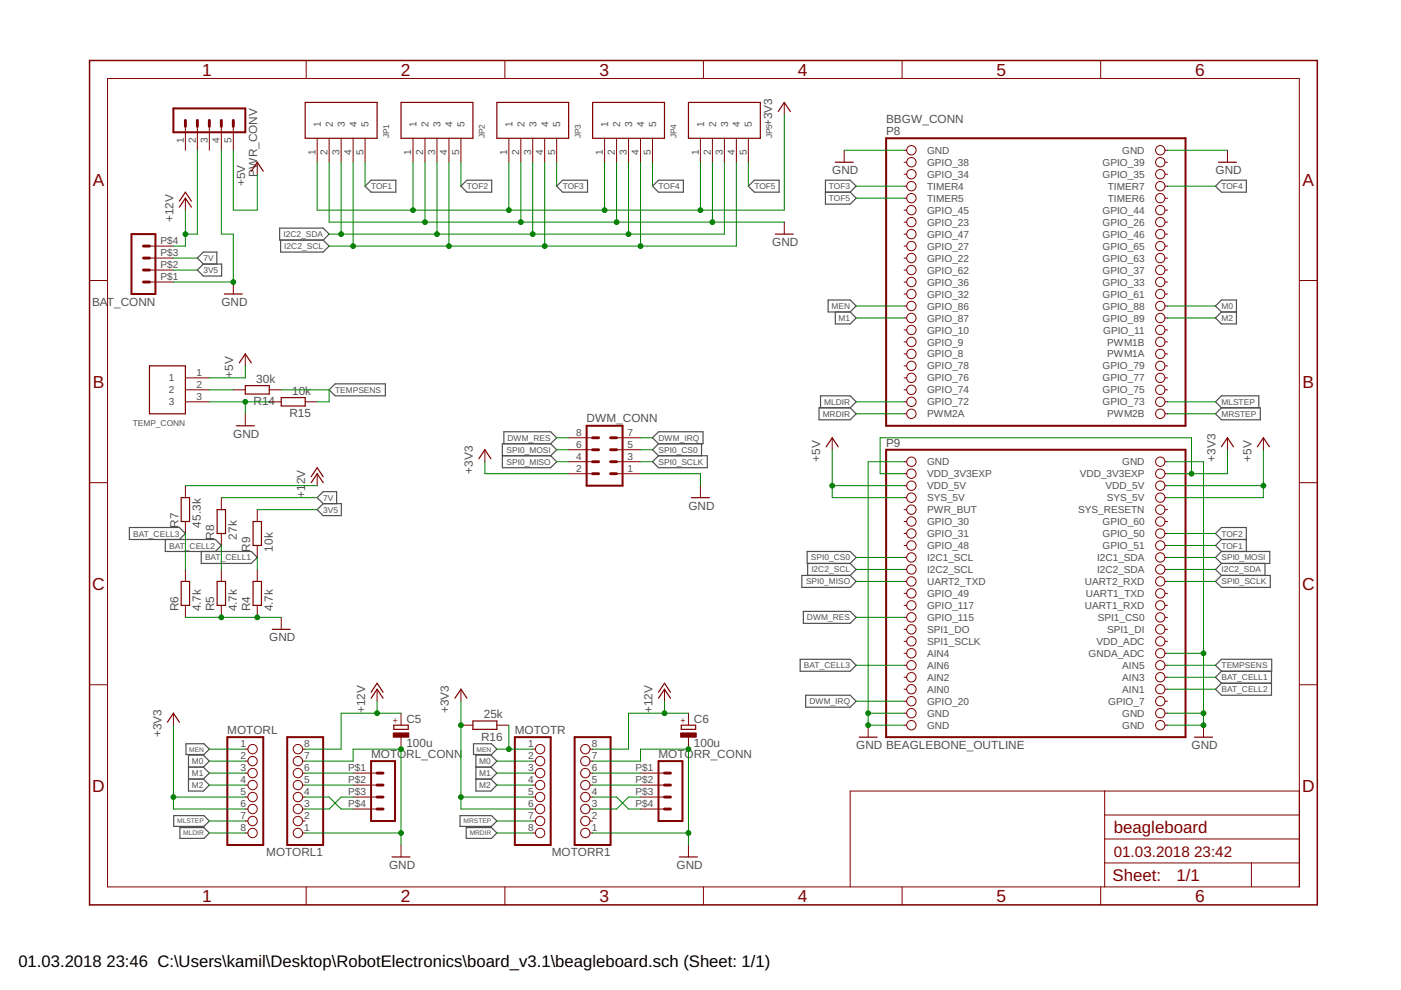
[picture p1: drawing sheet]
<svg xmlns="http://www.w3.org/2000/svg" width="297mm" height="210mm" viewBox="0 0 297 210" stroke-linecap="round" stroke-linejoin="round" font-family="sans-serif">
<g fill="none" stroke="#505050" stroke-width=".25">
<path d="M77.4 39.5l1.3-1.3h5.2v2.5h-5.2zM99 38.2h5.2v2.5h-5.2l-1.3-1.2zM119.3 38.2h5.3v2.5h-5.3l-1.3-1.2zM139.6 38.2h5.3v2.5h-5.3l-1.3-1.2zM159.9 38.2h5.3v2.5h-5.3l-1.2-1.2zM175 38.2h5.3l1.2 1.3-1.2 1.2 1.2 1.3-1.2 1.3h-5.3zM259 38.2h5.2v2.5h-5.2l-1.3-1.2zM41.8 57.3l1.3-1.3h3.9v2.5h-3.9zM43.1 56l-1.3-1.3 1.3-1.3h2.9v2.6M59.3 48.4h9.2l1.3 1.2-1.3 1.3h-9.2zM59.5 50.9v2.5h9l1.3-1.2-1.3-1.3M175 40.7h5.3"/>
<path d="M175.6 63.6h4.7l1.2 1.3-1.2 1.2h-4.7zM177.1 66.1v2.6h3.2l1.2-1.3-1.2-1.3M257.7 64.9l1.3-1.3h3.1v5.1h-3.1l-1.3-1.3 1.3-1.3zM259 66.1h3.1M69.8 82.7l1.3-1.3h10.6v2.5h-10.6zM106.5 96.6h10.3M106.8 94.1v-2.6h10l1.2 1.3-1.2 1.3M116.8 94.1h-10.3v5.1h10.3l1.2-1.3-1.2-1.3M116.8 94.1l1.2 1.3-1.2 1.2M138.3 97.9l1.3-1.3h10.4v2.6h-10.4zM138.3 92.8l1.3-1.3h9.5v2.6h-9.5zM139.6 94.1l-1.3 1.3 1.3 1.2"/>
<path d="M148.7 94.1v2.5M173.7 86.5h6.6l1.2 1.2-1.2 1.3h-6.6zM174 86.5v-2.6h6.3l1.2 1.3-1.2 1.3M259 86.5h8.2v2.5h-8.2l-1.3-1.3zM259 86.5l-1.3-1.3 1.3-1.3h7.9v2.6M35.1 114.4v2.5h18.2l1.2 1.3-1.2 1.3h-10.6v-2.6M38 114.4l1.3-1.3-1.3-1.3h-10.6v2.6h18.3l1.2 1.3-1.2 1.2M67.2 108.1l1.3-1.3h3.9v2.5h-3.9zM68.5 106.8l-1.3-1.3 1.3-1.3h2.9v2.6M171.1 116.9h9.2l1.2 1.3-1.2 1.3h-9.2zM171.2 119.5v2.5M180.3 119.5l1.2 1.2-1.2 1.3"/>
<path d="M259 116.9h10.2v2.6h-10.2M259 114.4h5.2M259 119.5l-1.3 1.2 1.3 1.3M259 114.4l-1.3 1.3 1.3 1.2M259 114.4l-1.3-1.3 1.3-1.3h5.2v5.1M259 116.9l-1.3 1.3 1.3 1.3M268.2 119.5v2.5M169.7 139.8h10.6l1.2 1.3-1.2 1.2h-10.6zM170 122h10.3l1.2 1.3-1.2 1.2h-10.3zM170.3 129.6h10l1.2 1.3-1.2 1.3h-10zM259 122h10.3v2.5h-10.3l-1.3-1.2zM39.4 157.7h3.8l1.2 1.1-1.2 1.2h-3.8z"/>
<path d="M100.4 157.7h3.8l1.1 1.1-1.1 1.2h-3.8zM170.8 147.4h9.5l1.2 1.3-1.2 1.2h-9.5zM257.7 141.1l1.3-1.3h10.6v2.5h-10.6zM259 144.9h10.6M259 142.3l-1.3 1.3 1.3 1.3M269.6 142.3v5.1h-10.6l-1.3-1.3 1.3-1.2M36.8 172.9h6.4l1.2 1.2-1.2 1.1h-6.4zM38.1 175.5h5.1l1.2 1.1-1.2 1.2h-5.1zM40 162.6h3.1M40 165.2h3.1M43.1 162.6l1.3-1.2-1.3-1.3h-3.1v7.6h3.1l1.3-1.2-1.3-1.3M43.1 162.6l1.3 1.3-1.3 1.3"/>
<path d="M97.5 172.9h6.7l1.1 1.2-1.1 1.1h-6.7zM98.8 175.5h5.4l1.1 1.1-1.1 1.2h-5.4zM100.9 162.6h3.2M100.9 165.2h3.2M104.1 162.6l1.2-1.2-1.2-1.3h-3.2v7.6h3.2l1.2-1.2-1.2-1.3M104.1 162.6l1.2 1.3-1.2 1.3"/>
</g>
<g fill="none" stroke="#800000" stroke-width=".25">
<path d="M53.3 36.3l1.2-1.9 1.3 1.9M64.7 21.7h15.2v7.6h-15.2zM85 21.7h15.3v7.6h-15.3zM105.3 21.7h15.3v7.6h-15.3zM125.6 21.7h15.3v7.6h-15.3zM146 21.7h15.2v7.6h-15.2zM165 23.6l1.3-1.9 1.3 1.9M177.1 34.4h3.8M258.3 34.4h3.8M38 43.9l1.3-1.9 1.3 1.9M38 42.7l1.3-2 1.3 2M164.4 49.6h3.8"/>
<path d="M31.7 77.6h7.6v10.1h-7.6zM47.6 62.3h3.8M50.7 76.9l1.3-1.9 1.3 1.9M50.1 90.3h3.8M52 81.8h5.1v1.7h-5.1zM59.6 84.3h5.1v1.8h-5.1zM101.5 97.3l1.3-1.9 1.3 1.9M175.2 94.7l1.2-1.9 1.3 1.9M259 94.7l1.2-1.9 1.3 1.9M266.6 94.7l1.3-1.9 1.2 1.9M38.4 105.5h1.8v5.1h-1.8zM46 108.1h1.8v5h-1.8z"/>
<path d="M53.7 110.6h1.7v5.1h-1.7zM66 102.3l1.2-1.9 1.3 1.9M66 101.1l1.2-1.9 1.3 1.9M146.6 105.5h3.8M38.4 123.3h1.8v5.1h-1.8zM46 123.3h1.8v5.1h-1.8zM53.7 123.3h1.7v5.1h-1.7zM57.7 133.4h3.8M35.5 153.1l1.3-1.9 1.2 1.9M78.7 148l1.2-1.9 1.3 1.9M78.7 146.8l1.2-1.9 1.3 1.9M83.5 153.8h3.1v.8h-3.1z"/>
<path d="M96.5 148l1.2-1.9 1.3 1.9M100.3 152.9h5v1.7h-5zM139.6 148l1.3-1.9 1.3 1.9M139.6 146.8l1.3-1.9 1.3 1.9M144.4 153.8h3.1v.8h-3.1zM182.2 156.3h3.8M253.3 156.3h3.8M83.1 181.7h3.8M144.1 181.7h3.8"/>
</g>
<g fill="none" stroke="#800000" stroke-width=".21">
<path d="M22.8 16.6h252.7v171.4h-252.7zM64.9 12.8v3.8M107 12.8v3.8M149.1 12.8v3.8M191.3 12.8v3.8M233.4 12.8v3.8M39.3 26.8v5.1M41.8 26.8v5.1M44.4 26.8v5.1M46.9 26.8v5.1M49.5 26.8v5.1M54.5 34.4v2.5"/>
<path d="M67.2 29.3v5.1M69.8 29.3v5.1M72.3 29.3v5.1M74.9 29.3v5.1M77.4 29.3v5.1M87.6 29.3v5.1M90.1 29.3v5.1M92.6 29.3v5.1M95.2 29.3v5.1M97.7 29.3v5.1M107.9 29.3v5.1M110.4 29.3v5.1"/>
<path d="M112.9 29.3v5.1M115.5 29.3v5.1M118 29.3v5.1M128.2 29.3v5.1M130.7 29.3v5.1M133.3 29.3v5.1M135.8 29.3v5.1M138.3 29.3v5.1M148.5 29.3v5.1M151 29.3v5.1M153.6 29.3v5.1M156.1 29.3v5.1"/>
<path d="M158.7 29.3v5.1M166.3 21.7v2.6M179 31.9v2.5M191.7 31.9h.5M191.7 34.4h.5M191.7 36.9h.5M191.7 39.5h.5M247 31.9h.5M247 34.4h.5M247 36.9h.5M247 39.5h.5M260.2 31.9v2.5"/>
<path d="M19 59.5h3.8M31.7 52.2h5.1M31.7 54.7h5.1M31.7 57.3h5.1M31.7 59.8h5.1M39.3 42v2.6M49.5 59.8v2.5M166.3 47.1v2.5M191.7 42h.5M191.7 44.6h.5M191.7 47.1h.5M191.7 49.6h.5"/>
<path d="M191.7 52.2h.5M191.7 54.7h.5M191.7 57.3h.5M191.7 59.8h.5M247 42h.5M247 44.6h.5M247 47.1h.5M247 49.6h.5M247 52.2h.5M247 54.7h.5M247 57.3h.5M247 59.8h.5"/>
<path d="M275.5 59.5h3.8M52 75v2.6M191.7 62.3h.5M191.7 64.9h.5M191.7 67.4h.5M191.7 70h.5M191.7 72.5h.5M191.7 75h.5M191.7 77.6h.5M247 62.3h.5M247 64.9h.5M247 67.4h.5"/>
<path d="M247 70h.5M247 72.5h.5M247 75h.5M247 77.6h.5M39.3 80.1h5.1M39.3 82.7h5.1M39.3 85.2h5.1M49.5 82.7h2.5M52 87.7v2.6M57.1 82.7h2.5M57.1 85.2h2.5M64.7 85.2h2.5"/>
<path d="M102.8 95.4v2.5M120.6 97.9h5M120.6 95.4h5M120.6 92.8h5M130.7 97.9h5.1M130.7 95.4h5.1M130.7 92.8h5.1M176.4 92.8v2.6M191.7 97.9h.5M191.7 80.1h.5M191.7 82.7h.5M191.7 85.2h.5"/>
<path d="M191.7 87.7h.5M247 97.9h.5M247 80.1h.5M247 82.7h.5M247 85.2h.5M247 87.7h.5M260.2 92.8v2.6M267.9 92.8v2.6M19 102.3h3.8M39.3 103v2.5M39.3 110.6v2.5M46.9 105.5v2.6"/>
<path d="M46.9 113.1v2.6M54.5 108.1v2.5M54.5 115.7v2.5M67.2 100.4v2.6M120.6 100.4h5M130.7 100.4h5.1M148.5 103v2.5M191.7 100.4h.5M191.7 103h.5M191.7 105.5h.5M191.7 108.1h.5M191.7 110.6h.5"/>
<path d="M191.7 113.1h.5M191.7 115.7h.5M191.7 118.2h.5M247 100.4h.5M247 103h.5M247 105.5h.5M247 108.1h.5M247 110.6h.5M247 113.1h.5M247 115.7h.5M247 118.2h.5M275.5 102.3h3.8"/>
<path d="M39.3 120.7v2.6M39.3 128.4v2.5M46.9 120.7v2.6M46.9 128.4v2.5M54.5 120.7v2.6M54.5 128.4v2.5M59.6 130.9v2.5M191.7 120.7h.5M191.7 123.3h.5M191.7 125.8h.5M191.7 128.4h.5M191.7 130.9h.5"/>
<path d="M191.7 133.4h.5M191.7 136h.5M191.7 138.5h.5M247 120.7h.5M247 123.3h.5M247 125.8h.5M247 128.4h.5M247 130.9h.5M247 133.4h.5M247 136h.5M247 138.5h.5M19 145.2h3.8"/>
<path d="M36.8 151.2v2.6M52 158.8h.6M64.1 158.8h.6M79.9 146.1v2.6M85 151.2v2.6M85 156.3v2.5M97.7 153.8h2.6M97.7 146.1v2.6M105.3 153.8h2.6M112.9 158.8h.6M125.1 158.8h.5M140.9 146.1v2.6"/>
<path d="M146 151.2v2.6M146 156.3v2.5M184.1 153.8v2.5M191.7 141.1h.5M191.7 143.6h.5M191.7 146.1h.5M191.7 148.7h.5M191.7 151.2h.5M191.7 153.8h.5M247 141.1h.5M247 143.6h.5M247 146.1h.5"/>
<path d="M247 148.7h.5M247 151.2h.5M247 153.8h.5M255.2 153.8v2.5M275.5 145.2h3.8M52 163.9h.6M52 166.5h.6M52 169h.6M52 171.5h.6M52 176.6h.6M52 174.1h.6M52 161.4h.6"/>
<path d="M64.1 163.9h.6M64.1 166.5h.6M64.1 169h.6M64.1 171.5h.6M64.1 176.6h.6M64.1 174.1h.6M64.1 161.4h.6M74.9 163.9h5M74.9 166.5h5M74.9 169h5M74.9 171.5h5M85 179.2v2.5"/>
<path d="M112.9 163.9h.6M112.9 166.5h.6M112.9 169h.6M112.9 171.5h.6M112.9 176.6h.6M112.9 174.1h.6M112.9 161.4h.6M125.1 163.9h.5M125.1 166.5h.5M125.1 169h.5M125.1 171.5h.5M125.1 176.6h.5"/>
<path d="M125.1 174.1h.5M125.1 161.4h.5M135.8 163.9h5.1M135.8 166.5h5.1M135.8 169h5.1M135.8 171.5h5.1M146 179.2v2.5M234.2 167.7v20.3M234.2 177.9h41.3M234.2 172.8h41.3M275.5 167.7h-95.2v20.3M64.9 188v3.9"/>
<path d="M107 188v3.9M149.1 188v3.9M191.3 188v3.9M233.4 188v3.9M234.2 183h41.3M265.3 183v5"/>
<circle cx="193.2" cy="34.4" r=".99"/>
<circle cx="193.2" cy="31.9" r=".99"/>
<circle cx="193.2" cy="39.5" r=".99"/>
<circle cx="193.2" cy="36.9" r=".99"/>
<circle cx="246" cy="31.9" r=".99"/>
<circle cx="246" cy="36.9" r=".99"/>
<circle cx="246" cy="39.5" r=".99"/>
<circle cx="246" cy="34.4" r=".99"/>
<circle cx="193.2" cy="42" r=".99"/>
<circle cx="193.2" cy="49.6" r=".99"/>
<circle cx="193.2" cy="59.8" r=".99"/>
<circle cx="193.2" cy="44.6" r=".99"/>
<circle cx="193.2" cy="47.1" r=".99"/>
<circle cx="193.2" cy="52.2" r=".99"/>
<circle cx="193.2" cy="54.7" r=".99"/>
<circle cx="193.2" cy="57.3" r=".99"/>
<circle cx="246" cy="42" r=".99"/>
<circle cx="246" cy="52.2" r=".99"/>
<circle cx="246" cy="54.7" r=".99"/>
<circle cx="246" cy="49.6" r=".99"/>
<circle cx="246" cy="59.8" r=".99"/>
<circle cx="246" cy="44.6" r=".99"/>
<circle cx="246" cy="47.1" r=".99"/>
<circle cx="246" cy="57.3" r=".99"/>
<circle cx="193.2" cy="72.5" r=".99"/>
<circle cx="193.2" cy="64.9" r=".99"/>
<circle cx="193.2" cy="67.4" r=".99"/>
<circle cx="193.2" cy="70" r=".99"/>
<circle cx="193.2" cy="75" r=".99"/>
<circle cx="193.2" cy="77.6" r=".99"/>
<circle cx="193.2" cy="62.3" r=".99"/>
<circle cx="246" cy="70" r=".99"/>
<circle cx="246" cy="77.6" r=".99"/>
<circle cx="246" cy="67.4" r=".99"/>
<circle cx="246" cy="72.5" r=".99"/>
<circle cx="246" cy="75" r=".99"/>
<circle cx="246" cy="62.3" r=".99"/>
<circle cx="246" cy="64.9" r=".99"/>
<circle cx="193.2" cy="97.9" r=".99"/>
<circle cx="193.2" cy="87.7" r=".99"/>
<circle cx="193.2" cy="82.7" r=".99"/>
<circle cx="193.2" cy="85.2" r=".99"/>
<circle cx="193.2" cy="80.1" r=".99"/>
<circle cx="246" cy="97.9" r=".99"/>
<circle cx="246" cy="87.7" r=".99"/>
<circle cx="246" cy="80.1" r=".99"/>
<circle cx="246" cy="85.2" r=".99"/>
<circle cx="246" cy="82.7" r=".99"/>
<circle cx="193.2" cy="103" r=".99"/>
<circle cx="193.2" cy="110.6" r=".99"/>
<circle cx="193.2" cy="105.5" r=".99"/>
<circle cx="193.2" cy="108.1" r=".99"/>
<circle cx="193.2" cy="115.7" r=".99"/>
<circle cx="193.2" cy="118.2" r=".99"/>
<circle cx="193.2" cy="100.4" r=".99"/>
<circle cx="193.2" cy="113.1" r=".99"/>
<circle cx="246" cy="115.7" r=".99"/>
<circle cx="246" cy="100.4" r=".99"/>
<circle cx="246" cy="105.5" r=".99"/>
<circle cx="246" cy="110.6" r=".99"/>
<circle cx="246" cy="103" r=".99"/>
<circle cx="246" cy="108.1" r=".99"/>
<circle cx="246" cy="113.1" r=".99"/>
<circle cx="246" cy="118.2" r=".99"/>
<circle cx="193.2" cy="120.7" r=".99"/>
<circle cx="193.2" cy="125.8" r=".99"/>
<circle cx="193.2" cy="128.4" r=".99"/>
<circle cx="193.2" cy="123.3" r=".99"/>
<circle cx="193.2" cy="138.5" r=".99"/>
<circle cx="193.2" cy="130.9" r=".99"/>
<circle cx="193.2" cy="133.4" r=".99"/>
<circle cx="193.2" cy="136" r=".99"/>
<circle cx="246" cy="136" r=".99"/>
<circle cx="246" cy="120.7" r=".99"/>
<circle cx="246" cy="123.3" r=".99"/>
<circle cx="246" cy="130.9" r=".99"/>
<circle cx="246" cy="133.4" r=".99"/>
<circle cx="246" cy="125.8" r=".99"/>
<circle cx="246" cy="138.5" r=".99"/>
<circle cx="246" cy="128.4" r=".99"/>
<circle cx="53.6" cy="158.8" r=".99"/>
<circle cx="63.2" cy="158.8" r=".99"/>
<circle cx="114.5" cy="158.8" r=".99"/>
<circle cx="124.1" cy="158.8" r=".99"/>
<circle cx="193.2" cy="151.2" r=".99"/>
<circle cx="193.2" cy="143.6" r=".99"/>
<circle cx="193.2" cy="146.1" r=".99"/>
<circle cx="193.2" cy="153.8" r=".99"/>
<circle cx="193.2" cy="141.1" r=".99"/>
<circle cx="193.2" cy="148.7" r=".99"/>
<circle cx="246" cy="141.1" r=".99"/>
<circle cx="246" cy="143.6" r=".99"/>
<circle cx="246" cy="153.8" r=".99"/>
<circle cx="246" cy="146.1" r=".99"/>
<circle cx="246" cy="148.7" r=".99"/>
<circle cx="246" cy="151.2" r=".99"/>
<circle cx="53.6" cy="161.4" r=".99"/>
<circle cx="53.6" cy="163.9" r=".99"/>
<circle cx="53.6" cy="166.5" r=".99"/>
<circle cx="53.6" cy="171.5" r=".99"/>
<circle cx="53.6" cy="169" r=".99"/>
<circle cx="53.6" cy="176.6" r=".99"/>
<circle cx="53.6" cy="174.1" r=".99"/>
<circle cx="63.2" cy="161.4" r=".99"/>
<circle cx="63.2" cy="171.5" r=".99"/>
<circle cx="63.2" cy="163.9" r=".99"/>
<circle cx="63.2" cy="169" r=".99"/>
<circle cx="63.2" cy="166.5" r=".99"/>
<circle cx="63.2" cy="176.6" r=".99"/>
<circle cx="63.2" cy="174.1" r=".99"/>
<circle cx="114.5" cy="161.4" r=".99"/>
<circle cx="114.5" cy="169" r=".99"/>
<circle cx="114.5" cy="171.5" r=".99"/>
<circle cx="114.5" cy="163.9" r=".99"/>
<circle cx="114.5" cy="166.5" r=".99"/>
<circle cx="114.5" cy="174.1" r=".99"/>
<circle cx="114.5" cy="176.6" r=".99"/>
<circle cx="124.1" cy="166.5" r=".99"/>
<circle cx="124.1" cy="171.5" r=".99"/>
<circle cx="124.1" cy="163.9" r=".99"/>
<circle cx="124.1" cy="161.4" r=".99"/>
<circle cx="124.1" cy="169" r=".99"/>
<circle cx="124.1" cy="176.6" r=".99"/>
<circle cx="124.1" cy="174.1" r=".99"/>
</g>
<g fill="#800000" stroke="#800000" stroke-width=".21">
<path d="M83.4 155.4h3.3v.9h-3.3z"/>
<path d="M144.3 155.4h3.3v.9h-3.3z"/>
</g>
<path d="M36.8 23h15.2v5h-15.2zM187.9 29.3h63.5v61h-63.5zM27.9 49.6h5.1v12.7h-5.1zM124.4 90.3h7.6v12.7h-7.6zM187.9 95.4h63.5v60.9h-63.5zM48.2 156.3h7.6v22.9h-7.6zM60.9 156.3h7.6v22.9h-7.6zM109.2 156.3h7.6v22.9h-7.6zM121.8 156.3h7.7v22.9h-7.7zM78.7 161.4h5.1v12.7h-5.1zM139.6 161.4h5.1v12.7h-5.1z" fill="none" stroke="#800000" stroke-width=".42"/>
<g fill="none" stroke="#800000" stroke-width=".61">
<path d="M39.3 25.5v1.3M41.8 25.5v1.3M44.4 25.5v1.3M46.9 25.5v1.3M49.5 25.5v1.3M30.4 52.2h1.3M30.4 54.7h1.3M30.4 57.3h1.3M30.4 59.8h1.3M125.6 95.4h1.3M125.6 97.9h1.3M125.6 92.8h1.3"/>
<path d="M129.5 95.4h1.2M129.5 97.9h1.2M129.5 92.8h1.2M125.6 100.4h1.3M129.5 100.4h1.2M79.9 171.5h1.3M79.9 169h1.3M79.9 166.5h1.3M79.9 163.9h1.3M140.9 171.5h1.3M140.9 169h1.3M140.9 166.5h1.3"/>
<path d="M140.9 163.9h1.3"/>
</g>
<path d="M19 12.8h260.3v179.1h-260.3z" fill="none" stroke="#800000" stroke-width=".32"/>
<g fill="none" stroke="#008000" stroke-width=".21">
<path d="M41.8 31.9v17.7h-2.5M46.9 31.9v17.7h2.6v10.2h-12.7M49.5 31.9v12.7h5v-7.7M69.8 34.4v12.7h96.5M72.3 34.4v15.2M74.9 34.4v17.8M77.4 34.4v5.1M87.6 34.4v10.2M90.1 34.4v12.7M92.6 34.4v15.2M95.2 34.4v17.8M97.7 34.4v5.1"/>
<path d="M107.9 34.4v10.2M110.4 34.4v12.7M112.9 34.4v15.2M115.5 34.4v17.8M118 34.4v5.1M128.2 34.4v10.2M130.7 34.4v12.7M133.3 34.4v15.2M135.8 34.4v17.8M138.3 34.4v5.1M148.5 34.4v10.2M151 34.4v12.7"/>
<path d="M153.6 34.4v15.2h-83.8M156.1 34.4v17.8h-86.3M158.7 34.4v5.1M166.3 24.3v20.3h-99.1v-10.2M179 31.9h12.7M181.5 39.5h10.2M247.5 31.9h12.7M247.5 39.5h10.2M36.8 57.3h5M36.8 54.7h5M39.3 44.6v7.6h-2.5M181.5 42h10.2"/>
<path d="M52 77.6v2.5h-7.6M181.5 64.9h10.2M181.5 67.4h10.2M247.5 64.9h10.2M247.5 67.4h10.2M44.4 85.2h12.7M44.4 82.7h5.1M52 85.2v2.5M59.6 82.7h10.2v2.5h-2.6M102.8 97.9v2.5h17.8M118 97.9h2.6M118 92.8h2.6"/>
<path d="M118 95.4h2.6M135.8 97.9h2.5M135.8 92.8h2.5M135.8 95.4h2.5M176.4 95.4v10.1h15.3M181.5 85.2h10.2M181.5 87.7h10.2M191.7 97.9h-7.6v55.9h7.6M247.5 97.9h7.7v55.9h-7.7M247.5 85.2h10.2M247.5 87.7h10.2M260.2 95.4v5h-12.7"/>
<path d="M267.9 95.4v10.1h-20.4M39.3 113.1v7.6M39.3 103h27.9M46.9 115.7v5M46.9 105.5h20.3M54.5 118.2v2.5M54.5 108.1h12.7M135.8 100.4h12.7v2.6M176.4 103h15.3M181.5 118.2h10.2M191.7 100.4h-5.1v-7.6h66v7.6M247.5 103h20.4"/>
<path d="M247.5 115.7h10.2M247.5 113.1h10.2M247.5 118.2h10.2M39.3 130.9h20.3M181.5 130.9h10.2M181.5 120.7h10.2M181.5 123.3h10.2M247.5 138.5h7.7M247.5 120.7h10.2M247.5 123.3h10.2M36.8 153.8v17.7h15.2M44.4 158.8h7.6"/>
<path d="M79.9 148.7v2.5M85 151.2h-12.7v7.6h-7.6M97.7 148.7v22.8h15.2M105.3 158.8h7.6M107.9 153.8v5M140.9 148.7v2.5M146 151.2h-12.7v7.6h-7.7M181.5 141.1h10.2M181.5 148.7h10.2M184.1 151.2h7.6M247.5 151.2h7.7M247.5 146.1h10.2"/>
<path d="M247.5 141.1h10.2M247.5 143.6h10.2M36.8 169h15.2M44.4 176.6h7.6M44.4 161.4h7.6M44.4 174.1h7.6M44.4 163.9h7.6M44.4 166.5h7.6M64.7 161.4h10.2v-2.6h10.1v20.4M64.7 176.6h20.3M64.7 169h5.1l2.5 2.5h2.6M64.7 163.9h10.2"/>
<path d="M64.7 166.5h10.2M74.9 169h-2.6l-2.5 2.5h-5.1M97.7 169h15.2M105.3 176.6h7.6M105.3 161.4h7.6M105.3 174.1h7.6M105.3 163.9h7.6M105.3 166.5h7.6M125.6 176.6h20.4M125.6 161.4h10.2v-2.6h10.2v20.4M125.6 169h5.1l2.6 2.5h2.5M125.6 163.9h10.2"/>
<path d="M125.6 166.5h10.2M135.8 169h-2.5l-2.6 2.5h-5.1"/>
</g>
<g fill="#008000" stroke="#008000" stroke-width=".21">
<circle cx="85" cy="176.6" r=".51"/>
<circle cx="85" cy="158.8" r=".51"/>
<circle cx="255.2" cy="153.8" r=".51"/>
<circle cx="255.2" cy="151.2" r=".51"/>
<circle cx="255.2" cy="138.5" r=".51"/>
<circle cx="184.1" cy="153.8" r=".51"/>
<circle cx="184.1" cy="151.2" r=".51"/>
<circle cx="54.5" cy="130.9" r=".51"/>
<circle cx="46.9" cy="130.9" r=".51"/>
<circle cx="52" cy="85.2" r=".51"/>
<circle cx="49.5" cy="59.8" r=".51"/>
<circle cx="151" cy="47.1" r=".51"/>
<circle cx="130.7" cy="47.1" r=".51"/>
<circle cx="110.4" cy="47.1" r=".51"/>
<circle cx="90.1" cy="47.1" r=".51"/>
<circle cx="146" cy="176.6" r=".51"/>
<circle cx="146" cy="158.8" r=".51"/>
<circle cx="39.3" cy="49.6" r=".51"/>
<circle cx="79.9" cy="151.2" r=".51"/>
<circle cx="140.9" cy="151.2" r=".51"/>
<circle cx="267.9" cy="103" r=".51"/>
<circle cx="176.4" cy="103" r=".51"/>
<circle cx="87.6" cy="44.6" r=".51"/>
<circle cx="107.9" cy="44.6" r=".51"/>
<circle cx="128.2" cy="44.6" r=".51"/>
<circle cx="148.5" cy="44.6" r=".51"/>
<circle cx="252.6" cy="100.4" r=".51"/>
<circle cx="36.8" cy="169" r=".51"/>
<circle cx="97.7" cy="169" r=".51"/>
<circle cx="97.7" cy="153.8" r=".51"/>
<circle cx="74.9" cy="52.2" r=".51"/>
<circle cx="95.2" cy="52.2" r=".51"/>
<circle cx="115.5" cy="52.2" r=".51"/>
<circle cx="135.8" cy="52.2" r=".51"/>
<circle cx="72.3" cy="49.6" r=".51"/>
<circle cx="92.6" cy="49.6" r=".51"/>
<circle cx="112.9" cy="49.6" r=".51"/>
<circle cx="133.3" cy="49.6" r=".51"/>
<circle cx="107.9" cy="158.8" r=".51"/>
</g>
<g font-size="3.7" fill="#800000">
<text x="42.8" y="16">1</text>
<text x="85" y="16">2</text>
<text x="127.1" y="16">3</text>
<text x="169.2" y="16">4</text>
<text x="211.3" y="16">5</text>
<text x="253.4" y="16">6</text>
<text x="19.7" y="39.3">A</text>
<text x="276.2" y="39.3">A</text>
<text x="19.7" y="82.2">B</text>
<text x="276.2" y="82.2">B</text>
<text x="19.6" y="125">C</text>
<text x="276.1" y="125">C</text>
<text x="19.6" y="167.9">D</text>
<text x="276.1" y="167.9">D</text>
<text x="42.8" y="191.2">1</text>
<text x="85" y="191.2">2</text>
<text x="127.1" y="191.2">3</text>
<text x="169.2" y="191.2">4</text>
<text x="211.3" y="191.2">5</text>
<text x="253.4" y="191.2">6</text>
</g>
<g font-size="3.6" fill="#800000">
<text x="236.1" y="176.6">beagleboard</text>
<text x="235.9" y="186.9">Sheet:</text>
<text x="249.5" y="186.8">1/1</text>
</g>
<g font-size="3.5">
<text x="3.9" y="205">01.03.2018</text>
<text x="22.6" y="205">23:46 C:\Users\kamil\Desktop\RobotElectronics\board_v3.1\beagleboard.sch (Sheet: 1/1)</text>
</g>
<g font-size="3.2" fill="#800000">
<text x="236.1" y="181.7">01.03.2018</text>
<text x="253.2" y="181.7">23:42</text>
</g>
<g font-size="2.5" fill="#505050">
<text x="163.7" y="26.8" transform="rotate(-90 163.7 26.8)">+3V3</text>
<text x="187.9" y="26.2">BBGW_CONN</text>
<text x="187.9" y="28.7">P8</text>
<text x="52" y="39.5" transform="rotate(-90 52 39.5)">+5V</text>
<text x="54.5" y="37.5" transform="rotate(-90 54.5 37.5)">PWR_CONV</text>
<text x="176.4" y="36.9">GND</text>
<text x="257.7" y="36.9">GND</text>
<text x="36.8" y="47.1" transform="rotate(-90 36.8 47.1)">+12V</text>
<text x="163.7" y="52.2">GND</text>
<text x="19.5" y="64.9">BAT_CONN</text>
<text x="46.9" y="64.9">GND</text>
<text x="49.5" y="80.1" transform="rotate(-90 49.5 80.1)">+5V</text>
<text x="54.3" y="81.1">30k</text>
<text x="61.9" y="83.7">10k</text>
<text x="53.8" y="85.9">R14</text>
<text x="61.4" y="88.5">R15</text>
<text x="124.4" y="89.5">DWM_CONN</text>
<text x="49.5" y="92.8">GND</text>
<text x="187.9" y="94.7">P9</text>
<text x="100.3" y="100.4" transform="rotate(-90 100.3 100.4)">+3V3</text>
<text x="173.9" y="97.9" transform="rotate(-90 173.9 97.9)">+5V</text>
<text x="257.7" y="97.9" transform="rotate(-90 257.7 97.9)">+3V3</text>
<text x="265.3" y="97.9" transform="rotate(-90 265.3 97.9)">+5V</text>
<text x="64.7" y="105.5" transform="rotate(-90 64.7 105.5)">+1</text>
<text x="64.7" y="102.6" transform="rotate(-90 64.7 102.6)">2V</text>
<text x="37.8" y="111.9" transform="rotate(-90 37.8 111.9)">R7</text>
<text x="42.6" y="111.9" transform="rotate(-90 42.6 111.9)">45.3k</text>
<text x="146" y="108">GND</text>
<text x="45.4" y="114.4" transform="rotate(-90 45.4 114.4)">R8</text>
<text x="50.2" y="114.4" transform="rotate(-90 50.2 114.4)">27k</text>
<text x="53" y="116.9" transform="rotate(-90 53 116.9)">R9</text>
<text x="57.8" y="116.9" transform="rotate(-90 57.8 116.9)">10k</text>
<text x="37.8" y="129.6" transform="rotate(-90 37.8 129.6)">R6</text>
<text x="42.6" y="129.6" transform="rotate(-90 42.6 129.6)">4.7k</text>
<text x="45.4" y="129.6" transform="rotate(-90 45.4 129.6)">R5</text>
<text x="50.2" y="129.6" transform="rotate(-90 50.2 129.6)">4.7k</text>
<text x="53" y="129.6" transform="rotate(-90 53 129.6)">R4</text>
<text x="57.8" y="129.6" transform="rotate(-90 57.8 129.6)">4.7k</text>
<text x="57.1" y="136">GND</text>
<text x="48.2" y="155.7">MOTORL</text>
<text x="77.4" y="151.2" transform="rotate(-90 77.4 151.2)">+12V</text>
<text x="86.2" y="153.3">C5</text>
<text x="95.2" y="151.2" transform="rotate(-90 95.2 151.2)">+3V3</text>
<text x="102.6" y="152.2">25k</text>
<text x="109.1" y="155.7">MOTOTR</text>
<text x="138.4" y="151.2" transform="rotate(-90 138.4 151.2)">+12V</text>
<text x="147.1" y="153.3">C6</text>
<text x="34.2" y="156.3" transform="rotate(-90 34.2 156.3)">+3V3</text>
<text x="78.7" y="160.6">MOTORL_CONN</text>
<text x="86.2" y="158.4">100u</text>
<text x="102" y="157">R16</text>
<text x="139.6" y="160.6">MOTORR_CONN</text>
<text x="147.1" y="158.4">100u</text>
<text x="181.5" y="158.8">GND BEAGLEBONE_OUTLINE</text>
<text x="252.6" y="158.8">GND</text>
<text x="56.4" y="181.6">MOTORL1</text>
<text x="82.5" y="184.2">GND</text>
<text x="117" y="181.6">MOTORR1</text>
<text x="143.4" y="184.2">GND</text>
</g>
<g font-size="2.1" fill="#505050">
<text x="68" y="27" transform="rotate(-90 68 27)">1</text>
<text x="70.5" y="27" transform="rotate(-90 70.5 27)">2</text>
<text x="73.1" y="27" transform="rotate(-90 73.1 27)">3</text>
<text x="75.6" y="27" transform="rotate(-90 75.6 27)">4</text>
<text x="78.2" y="27" transform="rotate(-90 78.2 27)">5</text>
<text x="88.3" y="27" transform="rotate(-90 88.3 27)">1</text>
<text x="90.9" y="27" transform="rotate(-90 90.9 27)">2</text>
<text x="93.4" y="27" transform="rotate(-90 93.4 27)">3</text>
<text x="95.9" y="27" transform="rotate(-90 95.9 27)">4</text>
<text x="98.5" y="27" transform="rotate(-90 98.5 27)">5</text>
<text x="108.6" y="27" transform="rotate(-90 108.6 27)">1</text>
<text x="111.2" y="27" transform="rotate(-90 111.2 27)">2</text>
<text x="113.7" y="27" transform="rotate(-90 113.7 27)">3</text>
<text x="116.3" y="27" transform="rotate(-90 116.3 27)">4</text>
<text x="118.8" y="27" transform="rotate(-90 118.8 27)">5</text>
<text x="129" y="27" transform="rotate(-90 129 27)">1</text>
<text x="131.5" y="27" transform="rotate(-90 131.5 27)">2</text>
<text x="134" y="27" transform="rotate(-90 134 27)">3</text>
<text x="136.6" y="27" transform="rotate(-90 136.6 27)">4</text>
<text x="139.1" y="27" transform="rotate(-90 139.1 27)">5</text>
<text x="149.3" y="27" transform="rotate(-90 149.3 27)">1</text>
<text x="151.8" y="27" transform="rotate(-90 151.8 27)">2</text>
<text x="154.4" y="27" transform="rotate(-90 154.4 27)">3</text>
<text x="156.9" y="27" transform="rotate(-90 156.9 27)">4</text>
<text x="159.4" y="27" transform="rotate(-90 159.4 27)">5</text>
<text x="39" y="30.3" transform="rotate(-90 39 30.3)">1</text>
<text x="41.5" y="30.3" transform="rotate(-90 41.5 30.3)">2</text>
<text x="44" y="30.3" transform="rotate(-90 44 30.3)">3</text>
<text x="46.6" y="30.3" transform="rotate(-90 46.6 30.3)">4</text>
<text x="49.1" y="30.3" transform="rotate(-90 49.1 30.3)">5</text>
<text x="66.9" y="32.8" transform="rotate(-90 66.9 32.8)">1</text>
<text x="69.4" y="32.8" transform="rotate(-90 69.4 32.8)">2</text>
<text x="72" y="32.8" transform="rotate(-90 72 32.8)">3</text>
<text x="74.5" y="32.8" transform="rotate(-90 74.5 32.8)">4</text>
<text x="77" y="32.8" transform="rotate(-90 77 32.8)">5</text>
<text x="87.2" y="32.8" transform="rotate(-90 87.2 32.8)">1</text>
<text x="89.7" y="32.8" transform="rotate(-90 89.7 32.8)">2</text>
<text x="92.3" y="32.8" transform="rotate(-90 92.3 32.8)">3</text>
<text x="94.8" y="32.8" transform="rotate(-90 94.8 32.8)">4</text>
<text x="97.4" y="32.8" transform="rotate(-90 97.4 32.8)">5</text>
<text x="107.5" y="32.8" transform="rotate(-90 107.5 32.8)">1</text>
<text x="110.1" y="32.8" transform="rotate(-90 110.1 32.8)">2</text>
<text x="112.6" y="32.8" transform="rotate(-90 112.6 32.8)">3</text>
<text x="115.1" y="32.8" transform="rotate(-90 115.1 32.8)">4</text>
<text x="117.7" y="32.8" transform="rotate(-90 117.7 32.8)">5</text>
<text x="127.8" y="32.8" transform="rotate(-90 127.8 32.8)">1</text>
<text x="130.4" y="32.8" transform="rotate(-90 130.4 32.8)">2</text>
<text x="132.9" y="32.8" transform="rotate(-90 132.9 32.8)">3</text>
<text x="135.5" y="32.8" transform="rotate(-90 135.5 32.8)">4</text>
<text x="138" y="32.8" transform="rotate(-90 138 32.8)">5</text>
<text x="148.2" y="32.8" transform="rotate(-90 148.2 32.8)">1</text>
<text x="150.7" y="32.8" transform="rotate(-90 150.7 32.8)">2</text>
<text x="153.2" y="32.8" transform="rotate(-90 153.2 32.8)">3</text>
<text x="155.8" y="32.8" transform="rotate(-90 155.8 32.8)">4</text>
<text x="158.3" y="32.8" transform="rotate(-90 158.3 32.8)">5</text>
<text x="196.6" y="32.6">GND</text>
<text x="196.6" y="35.2">GPIO_38</text>
<text x="233.8" y="35.2">GPIO_39</text>
<text x="237.9" y="32.6">GND</text>
<text x="196.6" y="37.7">GPIO_34</text>
<text x="196.6" y="40.2">TIMER4</text>
<text x="233.8" y="37.7">GPIO_35</text>
<text x="234.9" y="40.2">TIMER7</text>
<text x="196.6" y="42.8">TIMER5</text>
<text x="196.6" y="45.3">GPIO_45</text>
<text x="196.6" y="47.9">GPIO_23</text>
<text x="233.8" y="45.3">GPIO_44</text>
<text x="233.8" y="47.9">GPIO_26</text>
<text x="234.9" y="42.8">TIMER6</text>
<text x="34" y="51.8">P$4</text>
<text x="196.6" y="50.4">GPIO_47</text>
<text x="196.6" y="52.9">GPIO_27</text>
<text x="233.8" y="50.4">GPIO_46</text>
<text x="233.8" y="52.9">GPIO_65</text>
<text x="34" y="59.4">P$1</text>
<text x="34" y="56.9">P$2</text>
<text x="34" y="54.4">P$3</text>
<text x="196.6" y="55.5">GPIO_22</text>
<text x="196.6" y="58">GPIO_62</text>
<text x="233.8" y="55.5">GPIO_63</text>
<text x="233.8" y="58">GPIO_37</text>
<text x="196.6" y="60.6">GPIO_36</text>
<text x="196.6" y="63.1">GPIO_32</text>
<text x="196.6" y="65.6">GPIO_86</text>
<text x="233.8" y="60.6">GPIO_33</text>
<text x="233.8" y="63.1">GPIO_61</text>
<text x="233.8" y="65.6">GPIO_88</text>
<text x="196.6" y="68.2">GPIO_87</text>
<text x="196.6" y="70.7">GPIO_10</text>
<text x="233.8" y="68.2">GPIO_89</text>
<text x="233.9" y="70.7">GPIO_11</text>
<text x="196.6" y="73.3">GPIO_9</text>
<text x="196.6" y="75.8">GPIO_8</text>
<text x="234.8" y="73.3">PWM1B</text>
<text x="234.8" y="75.8">PWM1A</text>
<text x="35.8" y="80.9">1</text>
<text x="35.8" y="83.4">2</text>
<text x="41.6" y="79.8">1</text>
<text x="41.6" y="82.3">2</text>
<text x="196.6" y="78.3">GPIO_78</text>
<text x="196.6" y="80.9">GPIO_76</text>
<text x="196.6" y="83.4">GPIO_74</text>
<text x="233.8" y="78.3">GPIO_79</text>
<text x="233.8" y="80.9">GPIO_77</text>
<text x="233.8" y="83.4">GPIO_75</text>
<text x="35.8" y="86">3</text>
<text x="41.6" y="84.8">3</text>
<text x="196.6" y="86">GPIO_72</text>
<text x="196.6" y="88.5">PWM2A</text>
<text x="233.8" y="86">GPIO_73</text>
<text x="234.8" y="88.5">PWM2B</text>
<text x="122.1" y="95">6</text>
<text x="122.1" y="92.5">8</text>
<text x="133.1" y="95">5</text>
<text x="133.1" y="92.5">7</text>
<text x="122.1" y="100.1">2</text>
<text x="122.1" y="97.5">4</text>
<text x="133.1" y="100.1">1</text>
<text x="133.1" y="97.5">3</text>
<text x="196.6" y="98.7">GND</text>
<text x="196.6" y="101.2">VDD_3V3EXP</text>
<text x="228.9" y="101.2">VDD_3V3EXP</text>
<text x="237.9" y="98.7">GND</text>
<text x="196.6" y="103.7">VDD_5V</text>
<text x="196.6" y="106.3">SYS_5V</text>
<text x="234.4" y="103.7">VDD_5V</text>
<text x="234.7" y="106.3">SYS_5V</text>
<text x="196.6" y="108.8">PWR_BUT</text>
<text x="196.6" y="111.3">GPIO_30</text>
<text x="196.6" y="113.9">GPIO_31</text>
<text x="228.6" y="108.8">SYS_RESETN</text>
<text x="233.8" y="111.3">GPIO_60</text>
<text x="233.8" y="113.9">GPIO_50</text>
<text x="196.6" y="116.4">GPIO_48</text>
<text x="196.6" y="119">I2C1_SCL</text>
<text x="232.6" y="119">I2C1_SDA</text>
<text x="233.8" y="116.4">GPIO_51</text>
<text x="196.6" y="121.5">I2C2_SCL</text>
<text x="196.6" y="124">UART2_TXD</text>
<text x="230" y="124">UART2_RXD</text>
<text x="232.6" y="121.5">I2C2_SDA</text>
<text x="196.6" y="126.6">GPIO_49</text>
<text x="196.6" y="129.1">GPIO_117</text>
<text x="196.6" y="131.7">GPIO_115</text>
<text x="230" y="129.1">UART1_RXD</text>
<text x="230.3" y="126.6">UART1_TXD</text>
<text x="232.7" y="131.7">SPI1_CS0</text>
<text x="196.6" y="134.2">SPI1_DO</text>
<text x="196.6" y="136.7">SPI1_SCLK</text>
<text x="232.5" y="136.7">VDD_ADC</text>
<text x="234.7" y="134.2">SPI1_DI</text>
<text x="196.6" y="139.3">AIN4</text>
<text x="196.6" y="141.8">AIN6</text>
<text x="230.8" y="139.3">GNDA_ADC</text>
<text x="237.9" y="141.8">AIN5</text>
<text x="196.6" y="144.4">AIN2</text>
<text x="196.6" y="146.9">AIN0</text>
<text x="196.6" y="149.4">GPIO_20</text>
<text x="235" y="149.4">GPIO_7</text>
<text x="237.9" y="144.4">AIN3</text>
<text x="237.9" y="146.9">AIN1</text>
<text x="196.6" y="152">GND</text>
<text x="196.6" y="154.5">GND</text>
<text x="237.9" y="152">GND</text>
<text x="237.9" y="154.5">GND</text>
<text x="51" y="158.5">1</text>
<text x="51" y="161">2</text>
<text x="64.5" y="161">7</text>
<text x="64.5" y="158.5">8</text>
<text x="112" y="158.5">1</text>
<text x="112" y="161">2</text>
<text x="125.5" y="161">7</text>
<text x="125.5" y="158.5">8</text>
<text x="51" y="163.6">3</text>
<text x="51" y="166.1">4</text>
<text x="64.5" y="166.1">5</text>
<text x="64.5" y="163.6">6</text>
<text x="73.8" y="163.6">P$1</text>
<text x="73.8" y="166.1">P$2</text>
<text x="112" y="163.6">3</text>
<text x="112" y="166.1">4</text>
<text x="125.5" y="166.1">5</text>
<text x="125.5" y="163.6">6</text>
<text x="134.8" y="163.6">P$1</text>
<text x="134.8" y="166.1">P$2</text>
<text x="51" y="168.6">5</text>
<text x="51" y="171.2">6</text>
<text x="51" y="173.7">7</text>
<text x="64.5" y="173.7">2</text>
<text x="64.5" y="171.2">3</text>
<text x="64.5" y="168.6">4</text>
<text x="73.8" y="168.6">P$3</text>
<text x="73.8" y="171.2">P$4</text>
<text x="112" y="168.6">5</text>
<text x="112" y="171.2">6</text>
<text x="112" y="173.7">7</text>
<text x="125.5" y="173.7">2</text>
<text x="125.5" y="171.2">3</text>
<text x="125.5" y="168.6">4</text>
<text x="134.8" y="168.6">P$3</text>
<text x="134.8" y="171.2">P$4</text>
<text x="51" y="176.3">8</text>
<text x="64.5" y="176.3">1</text>
<text x="112" y="176.3">8</text>
<text x="125.5" y="176.3">1</text>
</g>
<g font-size="1.8" fill="#505050">
<text x="82.5" y="29.3" transform="rotate(-90 82.5 29.3)">JP1</text>
<text x="102.8" y="29.3" transform="rotate(-90 102.8 29.3)">JP2</text>
<text x="123.1" y="29.3" transform="rotate(-90 123.1 29.3)">JP3</text>
<text x="143.4" y="29.3" transform="rotate(-90 143.4 29.3)">JP4</text>
<text x="163.7" y="29.3" transform="rotate(-90 163.7 29.3)">JP5</text>
<text x="78.7" y="40.1">TOF1</text>
<text x="99" y="40.1">TOF2</text>
<text x="119.3" y="40.1">TOF3</text>
<text x="139.6" y="40.1">TOF4</text>
<text x="159.9" y="40.1">TOF5</text>
<text x="175.7" y="40.1">TOF3</text>
<text x="259" y="40.1">TOF4</text>
<text x="175.7" y="42.7">TOF5</text>
<text x="60.1" y="50.3">I2C2_SDA</text>
<text x="60.3" y="52.8">I2C2_SCL</text>
<text x="43.1" y="57.9">3V5</text>
<text x="43.1" y="55.4">7V</text>
<text x="176.3" y="65.5">MEN</text>
<text x="259" y="65.5">M0</text>
<text x="177.8" y="68.1">M1</text>
<text x="259" y="68.1">M2</text>
<text x="71.1" y="83.3">TEMPSENS</text>
<text x="174.4" y="88.4">MRDIR</text>
<text x="174.7" y="85.8">MLDIR</text>
<text x="259" y="85.8">MLSTEP</text>
<text x="259" y="88.4">MRSTEP</text>
<text x="28.1" y="90.3">TEMP_CONN</text>
<text x="107.4" y="96">SPI0_MOSI</text>
<text x="107.6" y="93.4">DWM_RES</text>
<text x="139.6" y="96">SPI0_CS0</text>
<text x="139.6" y="93.4">DWM_IRQ</text>
<text x="107.4" y="98.5">SPI0_MISO</text>
<text x="139.6" y="98.5">SPI0_SCLK</text>
<text x="68.5" y="106.1">7V</text>
<text x="28.2" y="113.8">BAT_CELL3</text>
<text x="68.5" y="108.7">3V5</text>
<text x="259" y="113.8">TOF2</text>
<text x="35.9" y="116.3">BAT_CELL2</text>
<text x="43.5" y="118.8">BAT_CELL1</text>
<text x="171.9" y="118.8">SPI0_CS0</text>
<text x="259" y="116.3">TOF1</text>
<text x="259" y="118.8">SPI0_MOSI</text>
<text x="170.9" y="123.9">SPI0_MISO</text>
<text x="172" y="121.4">I2C2_SCL</text>
<text x="259" y="121.4">I2C2_SDA</text>
<text x="259" y="123.9">SPI0_SCLK</text>
<text x="171.1" y="131.5">DWM_RES</text>
<text x="170.5" y="141.7">BAT_CELL3</text>
<text x="259" y="141.7">TEMPSENS</text>
<text x="171.6" y="149.3">DWM_IRQ</text>
<text x="259" y="146.8">BAT_CELL2</text>
<text x="259" y="144.2">BAT_CELL1</text>
<text x="40.7" y="162">M0</text>
<text x="40.7" y="164.5">M1</text>
<text x="40.7" y="167.1">M2</text>
<text x="101.6" y="162">M0</text>
<text x="101.6" y="164.5">M1</text>
<text x="101.6" y="167.1">M2</text>
</g>
<g font-size="1.8" fill="#800000">
<text x="84.4" y="153.3" transform="rotate(-90 84.4 153.3)">+</text>
<text x="145.4" y="153.3" transform="rotate(-90 145.4 153.3)">+</text>
</g>
<g font-size="1.4" fill="#505050">
<text x="40.1" y="159.3">MEN</text>
<text x="101.1" y="159.3">MEN</text>
<text x="37.6" y="174.6">MLSTEP</text>
<text x="38.9" y="177.1">MLDIR</text>
<text x="98.3" y="174.6">MRSTEP</text>
<text x="99.6" y="177.1">MRDIR</text>
</g>
</svg>
